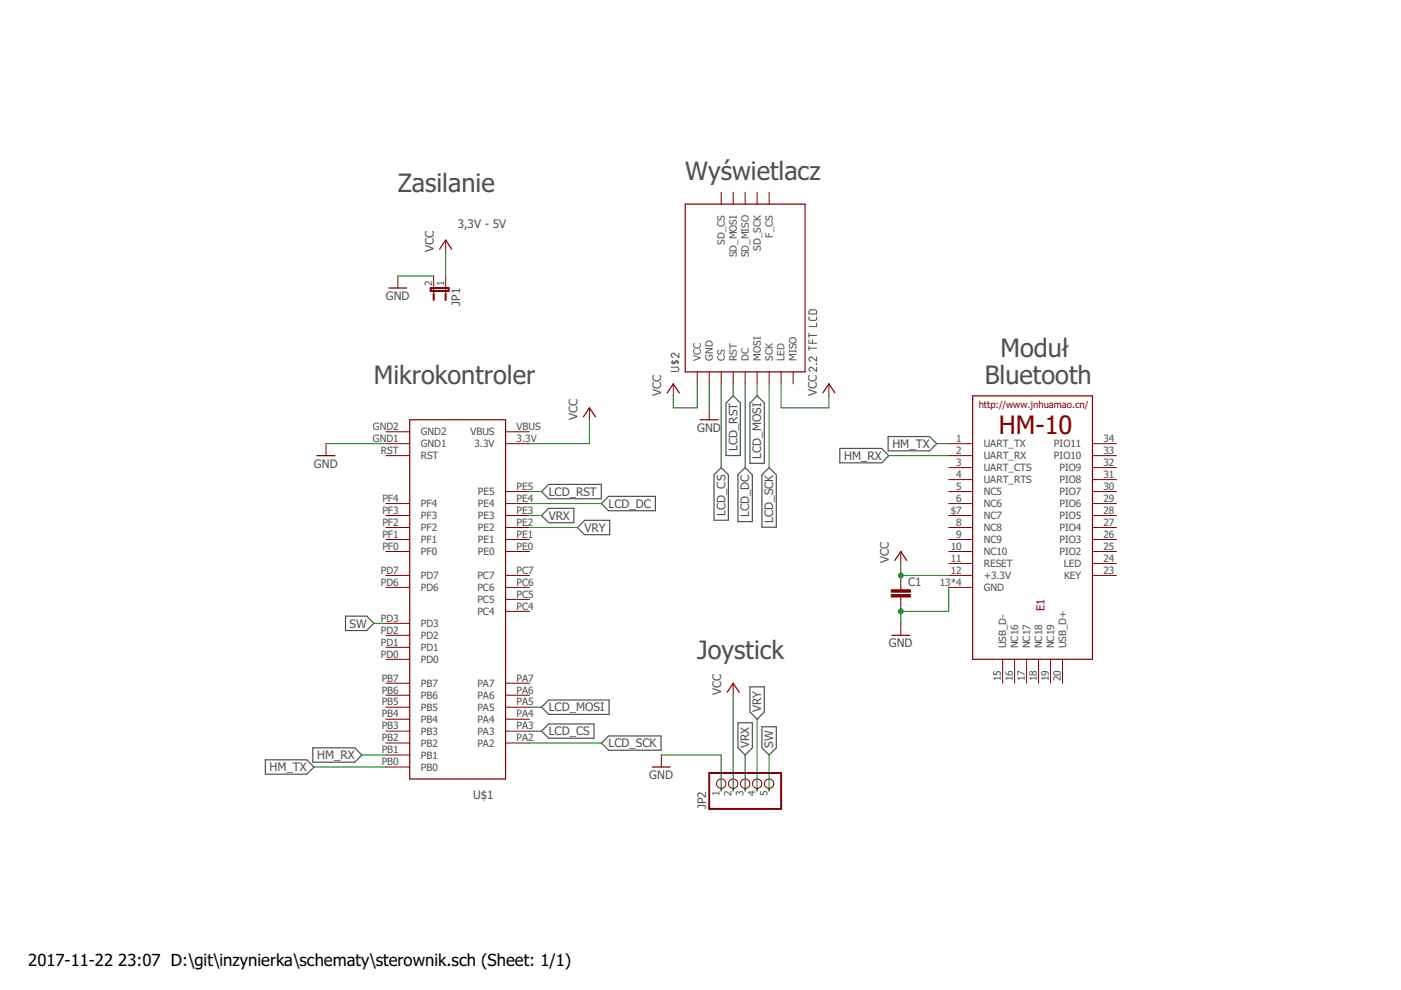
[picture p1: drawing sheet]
<svg xmlns="http://www.w3.org/2000/svg" width="297mm" height="210mm" viewBox="0 0 297 210" stroke-linecap="round" stroke-linejoin="round" font-family="sans-serif">
<g fill="none" stroke="#505050" stroke-width=".21">
<path d="M142.3 77.9h1.2a.46 .46 0 0 1 .4 .4 .46 .46 0 0 1-.4 .5h-1.2M142.3 76.8h1.6M142.6 76.4l-.1 .5 .1 .2h.3l.6-.6 .3 .2-.1 .5M143.9 74.9v.9l-.9-.8a.44 .44 0 0 0-.7 .2 .44 .44 0 0 0 .4 .6M171.5 67.2v.5l.4 .2h1l.2-.2v-.5M171.5 73.8h1.6M171.5 70.7v.9M171.5 72.1v.7h1.6M171.5 73.4v.9M171.5 71.1h1.6M171.6 65.8l1.3-.1 .2 .3v.6h-1.6zM172.2 72.1v.7"/>
<path d="M173.1 77.2v.1zM173.1 77.9v.9l-.9-.8a.44 .44 0 0 0-.7 .1 .44 .44 0 0 0 .4 .7M173.1 75.7v.9l-.9-.8a.44 .44 0 0 0-.7 .2 .44 .44 0 0 0 .4 .6M173.1 68.5v.7h-1.6"/>
</g>
<g fill="none" stroke="#505050" stroke-width=".25">
<path d="M153.9 85.4l1.5-1.5 1.6 1.5v11.2h-3.1zM158 99.1l1.5 1.6v9.9h-3v-9.9zM159 85.4l1.5-1.5 1.6 1.5v12.8h-3.1zM163.1 99.1l1.5 1.6v11.1h-3.1v-11.1zM178.1 95.1h8.8l1.5 1.5-1.5 1.5h-8.8zM188.3 92.6h8.8l1.5 1.5-1.5 1.5h-8.8zM114.8 109.3l1.5-1.5h5.4v3h-5.4zM116.3 102.7h11.2v3h-11.2l-1.5-1.5zM122.4 111.8l1.6-1.5h5.3v3.1h-5.3zM127.5 106.8l1.5-1.6h10v3.1h-10zM151.4 100.7l1.5-1.6 1.5 1.6v9.6h-3zM73.3 130.6h4.4l1.6 1.6-1.6 1.5h-4.4z"/>
<path d="M66.3 158.6h8.9l1.5 1.5-1.5 1.5h-8.9zM114.8 155l1.5-1.5h9.6v3h-9.6zM114.8 149.9l1.5-1.5h12.8v3.1h-12.8zM127.5 157.5l1.5-1.5h11.1v3.1h-11.1zM156.5 153.2h3v5.4l-1.5 1.5-1.5-1.5zM159 145.6h3.1v5.4l-1.6 1.5-1.5-1.5zM161.5 154.1h3.1v4.5l-1.5 1.5-1.6-1.5zM56.3 161.1h8.7l1.6 1.5-1.6 1.5h-8.7z"/>
</g>
<g fill="none" stroke="#800000" stroke-width=".25">
<path d="M93.2 52.8l1.3-1.9 1.3 1.9M145.3 43.3h25.4v35.5h-25.4zM82.4 61.1h3.8M67.2 96.6h3.8M86.9 89h20.3v76.2h-20.3zM123.7 88.4l1.3-1.9 1.2 1.9M141.5 83.3l1.2-1.9 1.3 1.9M148.5 89h3.8M174.5 83.3l1.2-1.9 1.3 1.9M206.2 83.9h25.4v55.9h-25.4zM189.7 118.8l1.3-1.9 1.3 1.9M189.1 134.7h3.8"/>
<path d="M154.2 146.8l1.2-1.9 1.3 1.9M138.3 162.6h3.8"/>
</g>
<g fill="none" stroke="#800000" stroke-width=".21">
<path d="M84.3 58.5v2.6M91.9 58.5v3.8M94.5 50.9v2.5M94.5 58.5v3.8M152.9 40.7v2.6M155.4 40.7v2.6M158 40.7v2.6M160.5 40.7v2.6M163.1 40.7v2.6M147.8 78.8v2.6M150.4 78.8v2.6M152.9 78.8v2.6"/>
<path d="M155.4 78.8v2.6M158 78.8v2.6M160.5 78.8v2.6M163.1 78.8v2.6M165.6 78.8v2.6M168.1 78.8v2.6M69.1 94.1v2.5M81.8 94.1h5.1M81.8 91.5h5.1M81.8 96.6h5.1M107.2 94.1h5.1M107.2 91.5h5.1"/>
<path d="M125 86.5v2.5M142.7 81.4v2.5M150.4 86.5v2.5M175.7 81.4v2.5M201.1 94.1h5.1M201.1 96.6h5.1M201.1 99.1h5.1M231.6 94.1h5.1M231.6 96.6h5.1M231.6 99.1h5.1M81.8 116.9h5.1M81.8 114.4h5.1"/>
<path d="M81.8 111.8h5.1M81.8 109.3h5.1M81.8 106.8h5.1M107.2 116.9h5.1M107.2 114.4h5.1M107.2 111.8h5.1M107.2 109.3h5.1M107.2 106.8h5.1M107.2 104.2h5.1M191 116.9v2.6M201.1 116.9h5.1M201.1 114.4h5.1"/>
<path d="M201.1 111.8h5.1M201.1 109.3h5.1M201.1 106.8h5.1M201.1 104.2h5.1M201.1 101.7h5.1M201.1 119.5h5.1M231.6 116.9h5.1M231.6 114.4h5.1M231.6 111.8h5.1M231.6 109.3h5.1M231.6 106.8h5.1M231.6 104.2h5.1"/>
<path d="M231.6 101.7h5.1M231.6 119.5h5.1M81.8 124.5h5.1M81.8 122h5.1M81.8 139.8h5.1M81.8 137.2h5.1M81.8 134.7h5.1M81.8 132.2h5.1M107.2 129.6h5.1M107.2 127.1h5.1M107.2 124.5h5.1M107.2 122h5.1"/>
<path d="M191 122v3.1M191 126.6v3M191 132.2v2.5M201.1 124.5h5.1M201.1 122h5.1M212.6 139.8v5.1M215.1 139.8v5.1M217.7 139.8v5.1M220.2 139.8v5.1M222.7 139.8v5.1M225.3 139.8v5.1M231.6 122h5.1"/>
<path d="M81.8 157.5h5.1M81.8 155h5.1M81.8 152.5h5.1M81.8 149.9h5.1M81.8 147.4h5.1M81.8 144.9h5.1M107.2 157.5h5.1M107.2 155h5.1M107.2 152.5h5.1M107.2 149.9h5.1M107.2 147.4h5.1M107.2 144.9h5.1"/>
<path d="M155.4 144.9v2.5M81.8 162.6h5.1M81.8 160.1h5.1M140.2 160.1v2.5M152.9 167.2v.5M155.4 167.2v.5M158 167.2v.5M160.5 167.2v.5M163.1 167.2v.5"/>
<circle cx="152.9" cy="166.2" r=".99"/>
<circle cx="155.4" cy="166.2" r=".99"/>
<circle cx="158" cy="166.2" r=".99"/>
<circle cx="160.5" cy="166.2" r=".99"/>
<circle cx="163.1" cy="166.2" r=".99"/>
</g>
<path d="M91.3 61.1h3.8v.6h-3.8zM91.9 62.3v1.3M94.5 62.3v1.3M150.4 163.9h15.2v7.6h-15.2z" fill="none" stroke="#800000" stroke-width=".42"/>
<g fill="#800000" stroke="#800000" stroke-width=".21">
<path d="M189 126.1h4v.5h-4z"/>
<path d="M189 125.1h4v.5h-4z"/>
</g>
<g fill="none" stroke="#008000" stroke-width=".21">
<path d="M84.3 58.5h7.6M94.5 53.4v5.1M69.1 94.1h12.7M125 89v5.1h-12.7M147.8 81.4v5.1h-5.1v-2.6M150.4 81.4v5.1M152.9 81.4v17.7M155.4 81.4v2.5M158 81.4v17.7M160.5 81.4v2.5M163.1 81.4v17.7M165.6 81.4v5.1h10.1v-2.6"/>
<path d="M188.4 96.6h12.7M198.6 94.1h2.5M112.3 109.3h2.5M112.3 111.8h10.1M112.3 104.2h2.5M112.3 106.8h15.2M191 119.5v2.5h10.1M79.3 132.2h2.5M201.1 124.5v5.1h-10.1v2.6M112.3 155h2.5M112.3 149.9h2.5M112.3 157.5h15.2"/>
<path d="M155.4 147.4v20.3M160.5 152.5v15.2M66.6 162.6h15.2M76.7 160.1h5.1M140.2 160.1h12.7v7.6M158 160.1v7.6M163.1 160.1v7.6"/>
</g>
<g fill="#008000" stroke="#008000" stroke-width=".21">
<circle cx="191" cy="122" r=".51"/>
<circle cx="191" cy="129.6" r=".51"/>
</g>
<g font-size="5.4" fill="#505050">
<text x="84.3" y="40.8">Zasilanie</text>
<text x="145.3" y="38.2">Wyświetlacz</text>
<text x="212.1" y="75.7">Moduł</text>
<text x="79.3" y="81.4">Mikrokontroler</text>
<text x="208.8" y="81.4">Bluetooth</text>
<text x="147.8" y="139.8">Joystick</text>
</g>
<text font-size="5.4" fill="#800000" x="211.8" y="92">HM-10</text>
<g font-size="3.5">
<text x="6" y="204.7">2017-11-22</text>
<text x="25.1" y="204.7">23:07 D:\git\inzynierka\schematy\sterownik.sch (Sheet: 1/1)</text>
</g>
<g font-size="2.5" fill="#505050">
<text x="92" y="53.4" transform="rotate(-90 92 53.4)">VCC</text>
<text x="97" y="48.4">3,3V - 5V</text>
<text x="81.8" y="63.6">GND</text>
<text x="97.5" y="64.8" transform="rotate(-90 97.5 64.8)">JP1</text>
<text x="140.2" y="83.9" transform="rotate(-90 140.2 83.9)">VCC</text>
<text x="173.2" y="83.9" transform="rotate(-90 173.2 83.9)">VCC</text>
<text x="122.4" y="89" transform="rotate(-90 122.4 89)">VCC</text>
<text x="147.8" y="91.5">GND</text>
<text x="156.3" y="95.6" transform="rotate(-90 156.3 95.6)">LCD_RST</text>
<text x="189.2" y="95">HM_TX</text>
<text x="66.6" y="99.2">GND</text>
<text x="161.4" y="97.3" transform="rotate(-90 161.4 97.3)">LCD_MOSI</text>
<text x="179" y="97.5">HM_RX</text>
<text x="116.3" y="105.1">LCD_RST</text>
<text x="129" y="107.7">LCD_DC</text>
<text x="116.3" y="110.2">VRX</text>
<text x="124" y="112.7">VRY</text>
<text x="153.8" y="109.4" transform="rotate(-90 153.8 109.4)">LCD_CS</text>
<text x="158.9" y="109.7" transform="rotate(-90 158.9 109.7)">LCD_DC</text>
<text x="163.9" y="110.8" transform="rotate(-90 163.9 110.8)">LCD_SCK</text>
<text x="188.5" y="119.5" transform="rotate(-90 188.5 119.5)">VCC</text>
<text x="192.5" y="124.2">C1</text>
<text x="74.1" y="133.1">SW</text>
<text x="188.5" y="137.2">GND</text>
<text x="152.9" y="147.4" transform="rotate(-90 152.9 147.4)">VCC</text>
<text x="116.3" y="155.9">LCD_CS</text>
<text x="116.3" y="150.8">LCD_MOSI</text>
<text x="161.4" y="151" transform="rotate(-90 161.4 151)">VRY</text>
<text x="67.2" y="161">HM_RX</text>
<text x="129" y="158.4">LCD_SCK</text>
<text x="158.9" y="158.6" transform="rotate(-90 158.9 158.6)">VRX</text>
<text x="163.9" y="158.6" transform="rotate(-90 163.9 158.6)">SW</text>
<text x="57.1" y="163.5">HM_TX</text>
<text x="137.7" y="165.2">GND</text>
<text x="100.3" y="169.5">U$1</text>
<text x="149.7" y="171.5" transform="rotate(-90 149.7 171.5)">JP2</text>
</g>
<text font-size="2.3" fill="#800000" x="221.5" y="129.6" transform="rotate(-90 221.5 129.6)">E1</text>
<g font-size="2.1" fill="#505050">
<text x="153.7" y="51.9" transform="rotate(-90 153.7 51.9)">SD_CS</text>
<text x="161.3" y="53.2" transform="rotate(-90 161.3 53.2)">SD_SCK</text>
<text x="163.8" y="50.4" transform="rotate(-90 163.8 50.4)">F_CS</text>
<text x="156.2" y="54.6" transform="rotate(-90 156.2 54.6)">SD_MOSI</text>
<text x="158.7" y="54.6" transform="rotate(-90 158.7 54.6)">SD_MISO</text>
<text x="91.6" y="60.7" transform="rotate(-90 91.6 60.7)">2</text>
<text x="94.1" y="60.7" transform="rotate(-90 94.1 60.7)">1</text>
<text x="148.6" y="76.5" transform="rotate(-90 148.6 76.5)">VCC</text>
<text x="151.1" y="76.5" transform="rotate(-90 151.1 76.5)">GND</text>
<text x="153.7" y="76.5" transform="rotate(-90 153.7 76.5)">CS</text>
<text x="156.2" y="76.5" transform="rotate(-90 156.2 76.5)">RST</text>
<text x="158.7" y="76.5" transform="rotate(-90 158.7 76.5)">DC</text>
<text x="161.3" y="76.5" transform="rotate(-90 161.3 76.5)">MOSI</text>
<text x="163.8" y="76.5" transform="rotate(-90 163.8 76.5)">SCK</text>
<text x="166.4" y="76.5" transform="rotate(-90 166.4 76.5)">LED</text>
<text x="168.9" y="76.5" transform="rotate(-90 168.9 76.5)">MISO</text>
<text x="79.1" y="91.2">GND2</text>
<text x="79.1" y="93.7">GND1</text>
<text x="89.2" y="92.3">GND2</text>
<text x="89.2" y="94.8">GND1</text>
<text x="99.7" y="92.3">VBUS</text>
<text x="100.6" y="94.8">3.3V</text>
<text x="109.5" y="93.7">3.3V</text>
<text x="109.5" y="91.2">VBUS</text>
<text x="202.7" y="93.7">1</text>
<text x="208.6" y="94.8">UART_TX</text>
<text x="223.5" y="94.8">PIO11</text>
<text x="234" y="93.7">34</text>
<text x="80.8" y="96.3">RST</text>
<text x="89.2" y="97.4">RST</text>
<text x="202.7" y="96.3">2</text>
<text x="202.7" y="98.8">3</text>
<text x="202.7" y="101.3">4</text>
<text x="208.6" y="97.4">UART_RX</text>
<text x="208.6" y="99.9">UART_CTS</text>
<text x="223.5" y="97.4">PIO10</text>
<text x="224.6" y="99.9">PIO9</text>
<text x="234" y="101.3">31</text>
<text x="234" y="98.8">32</text>
<text x="234" y="96.3">33</text>
<text x="81.1" y="106.4">PF4</text>
<text x="89.2" y="107.5">PF4</text>
<text x="101.3" y="107.5">PE4</text>
<text x="101.3" y="105">PE5</text>
<text x="109.5" y="106.4">PE4</text>
<text x="109.5" y="103.9">PE5</text>
<text x="202.7" y="103.9">5</text>
<text x="202.7" y="106.4">6</text>
<text x="208.6" y="102.5">UART_RTS</text>
<text x="208.6" y="105">NC5</text>
<text x="208.6" y="107.5">NC6</text>
<text x="224.6" y="107.5">PIO6</text>
<text x="224.6" y="105">PIO7</text>
<text x="224.6" y="102.5">PIO8</text>
<text x="234" y="106.4">29</text>
<text x="234" y="103.9">30</text>
<text x="81.1" y="111.5">PF2</text>
<text x="81.1" y="109">PF3</text>
<text x="89.2" y="112.6">PF2</text>
<text x="89.2" y="110.1">PF3</text>
<text x="101.3" y="112.6">PE2</text>
<text x="101.3" y="110.1">PE3</text>
<text x="109.5" y="111.5">PE2</text>
<text x="109.5" y="109">PE3</text>
<text x="201.6" y="109">$7</text>
<text x="202.7" y="111.5">8</text>
<text x="208.6" y="110.1">NC7</text>
<text x="208.6" y="112.6">NC8</text>
<text x="224.6" y="112.6">PIO4</text>
<text x="224.6" y="110.1">PIO5</text>
<text x="234" y="111.5">27</text>
<text x="234" y="109">28</text>
<text x="81.1" y="116.6">PF0</text>
<text x="81.1" y="114">PF1</text>
<text x="89.2" y="117.7">PF0</text>
<text x="89.2" y="115.1">PF1</text>
<text x="101.3" y="117.7">PE0</text>
<text x="101.3" y="115.2">PE1</text>
<text x="109.5" y="116.6">PE0</text>
<text x="109.5" y="114">PE1</text>
<text x="201.6" y="116.6">10</text>
<text x="201.6" y="119.1">11</text>
<text x="202.7" y="114">9</text>
<text x="208.6" y="115.1">NC9</text>
<text x="208.6" y="117.7">NC10</text>
<text x="224.6" y="117.7">PIO2</text>
<text x="224.6" y="115.2">PIO3</text>
<text x="234" y="119.1">24</text>
<text x="234" y="116.6">25</text>
<text x="234" y="114">26</text>
<text x="80.7" y="124.2">PD6</text>
<text x="80.7" y="121.7">PD7</text>
<text x="89.2" y="125.3">PD6</text>
<text x="89.2" y="122.8">PD7</text>
<text x="101.2" y="125.3">PC6</text>
<text x="101.2" y="122.8">PC7</text>
<text x="109.5" y="124.2">PC6</text>
<text x="109.5" y="121.7">PC7</text>
<text x="199.2" y="124.2">13*4</text>
<text x="201.6" y="121.7">12</text>
<text x="208.6" y="120.2">RESET</text>
<text x="208.6" y="122.8">+3.3V</text>
<text x="208.6" y="125.3">GND</text>
<text x="225.6" y="120.2">LED</text>
<text x="225.6" y="122.8">KEY</text>
<text x="234" y="121.7">23</text>
<text x="80.7" y="131.8">PD3</text>
<text x="101.2" y="130.4">PC4</text>
<text x="101.2" y="127.8">PC5</text>
<text x="109.5" y="129.3">PC4</text>
<text x="109.5" y="126.7">PC5</text>
<text x="80.7" y="136.9">PD1</text>
<text x="80.7" y="134.3">PD2</text>
<text x="89.2" y="135.5">PD2</text>
<text x="89.2" y="132.9">PD3</text>
<text x="213.3" y="137.4" transform="rotate(-90 213.3 137.4)">USB_D-</text>
<text x="215.9" y="137.4" transform="rotate(-90 215.9 137.4)">NC16</text>
<text x="218.4" y="137.4" transform="rotate(-90 218.4 137.4)">NC17</text>
<text x="221" y="137.4" transform="rotate(-90 221 137.4)">NC18</text>
<text x="223.5" y="137.4" transform="rotate(-90 223.5 137.4)">NC19</text>
<text x="226" y="137.4" transform="rotate(-90 226 137.4)">USB_D+</text>
<text x="80.7" y="139.4">PD0</text>
<text x="89.2" y="140.5">PD0</text>
<text x="89.2" y="138">PD1</text>
<text x="80.9" y="149.6">PB5</text>
<text x="80.9" y="147">PB6</text>
<text x="80.9" y="144.5">PB7</text>
<text x="89.2" y="148.2">PB6</text>
<text x="89.2" y="145.6">PB7</text>
<text x="101.2" y="148.2">PA6</text>
<text x="101.2" y="145.6">PA7</text>
<text x="109.5" y="149.6">PA5</text>
<text x="109.5" y="147">PA6</text>
<text x="109.5" y="144.5">PA7</text>
<text x="212.2" y="144.4" transform="rotate(-90 212.2 144.4)">15</text>
<text x="214.8" y="144.4" transform="rotate(-90 214.8 144.4)">16</text>
<text x="217.3" y="144.4" transform="rotate(-90 217.3 144.4)">17</text>
<text x="219.8" y="144.4" transform="rotate(-90 219.8 144.4)">18</text>
<text x="222.4" y="144.4" transform="rotate(-90 222.4 144.4)">19</text>
<text x="224.9" y="144.4" transform="rotate(-90 224.9 144.4)">20</text>
<text x="80.9" y="154.7">PB3</text>
<text x="80.9" y="152.1">PB4</text>
<text x="89.2" y="155.8">PB3</text>
<text x="89.2" y="153.2">PB4</text>
<text x="89.2" y="150.7">PB5</text>
<text x="101.2" y="155.8">PA3</text>
<text x="101.2" y="153.2">PA4</text>
<text x="101.2" y="150.7">PA5</text>
<text x="109.5" y="154.7">PA3</text>
<text x="109.5" y="152.1">PA4</text>
<text x="80.9" y="159.7">PB1</text>
<text x="80.9" y="157.2">PB2</text>
<text x="89.2" y="160.9">PB1</text>
<text x="89.2" y="158.3">PB2</text>
<text x="101.2" y="158.3">PA2</text>
<text x="109.5" y="157.2">PA2</text>
<text x="80.9" y="162.3">PB0</text>
<text x="89.2" y="163.4">PB0</text>
<text x="152.5" y="168.7" transform="rotate(-90 152.5 168.7)">1</text>
<text x="155.1" y="168.7" transform="rotate(-90 155.1 168.7)">2</text>
<text x="157.6" y="168.7" transform="rotate(-90 157.6 168.7)">3</text>
<text x="160.2" y="168.7" transform="rotate(-90 160.2 168.7)">4</text>
<text x="162.7" y="168.7" transform="rotate(-90 162.7 168.7)">5</text>
</g>
<text font-size="2" fill="#800000" x="207.5" y="86.5">http://www.jnhuamao.cn/</text>
</svg>
